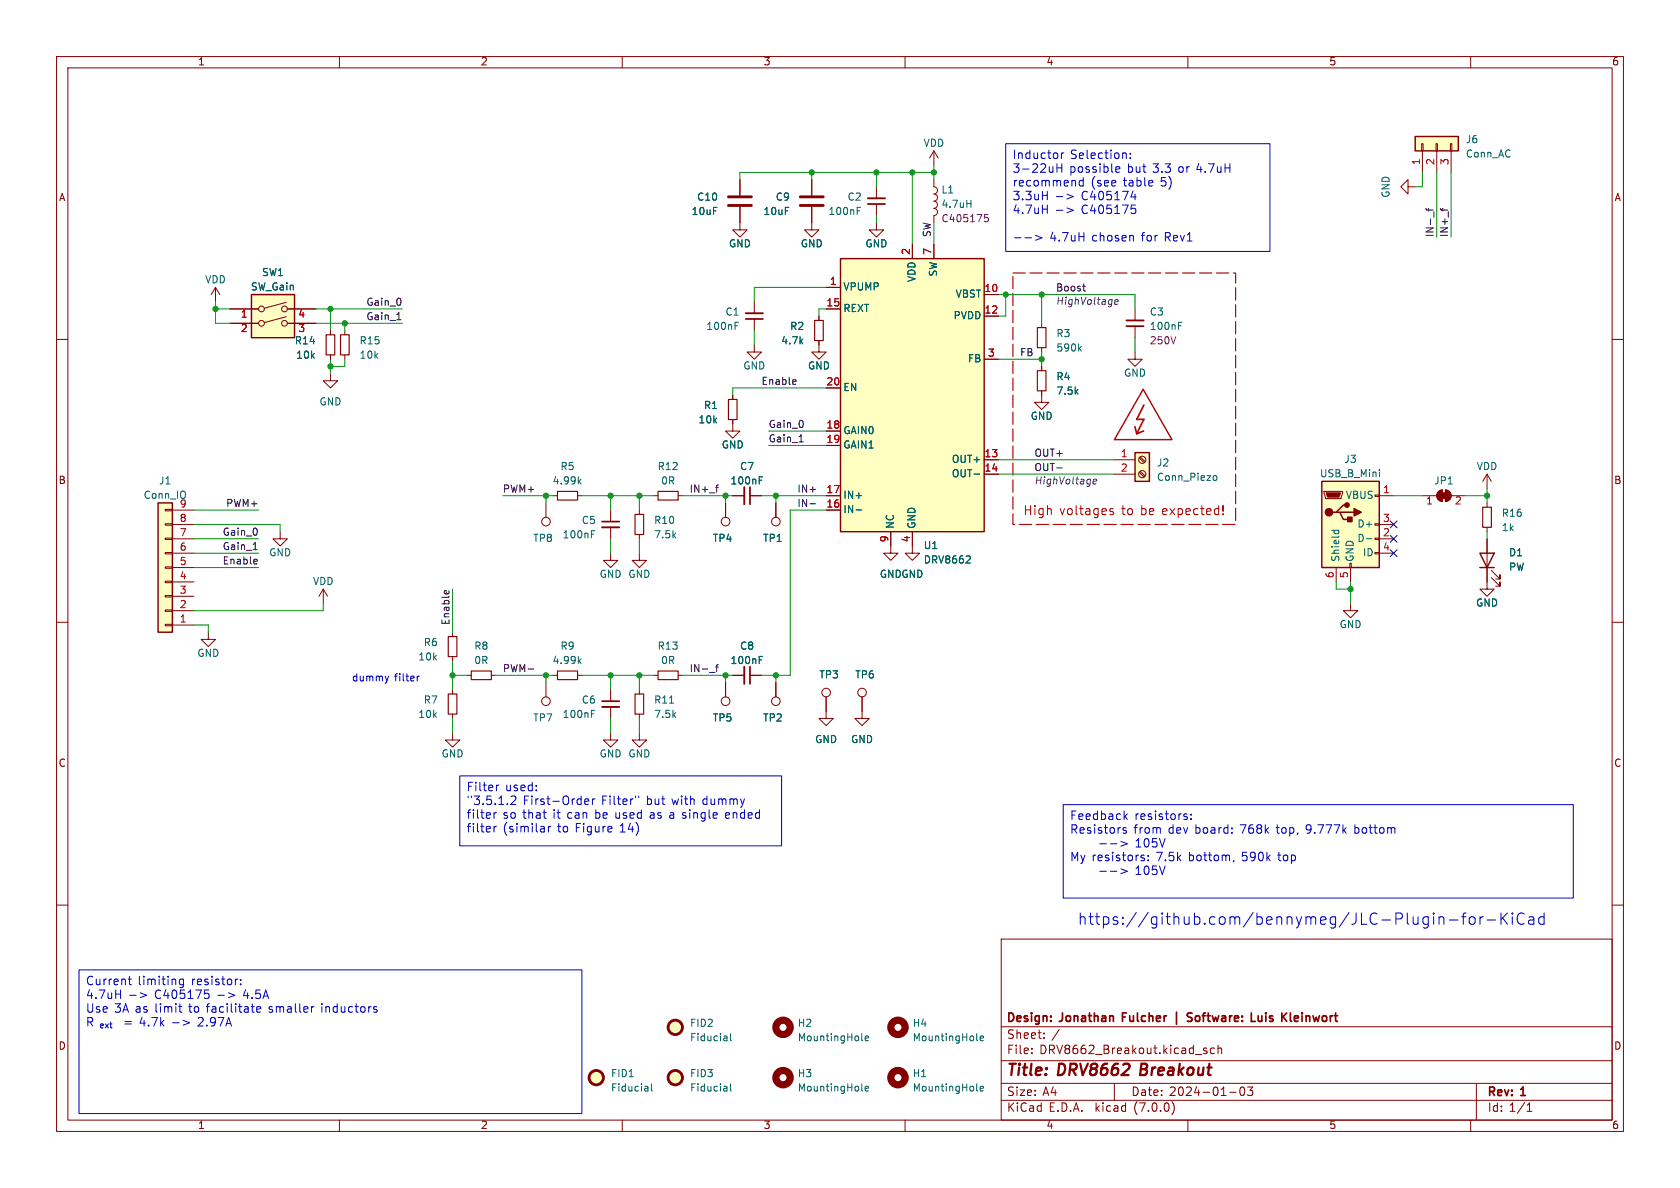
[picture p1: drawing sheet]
<svg xmlns="http://www.w3.org/2000/svg" width="297mm" height="210mm" viewBox="0 0 297 210" stroke-linecap="round" stroke-linejoin="round" font-family="sans-serif">
<g fill="none" stroke="#840000" stroke-width=".18">
<path d="M10 10h277v190h-277zM12 12h273v186h-273zM60 10v2M110 10v2M160 10v2M210 10v2M260 10v2M130.8 36.6v4h1.3l-1.3 1.3-1.3-1.3h1.3M130.8 31.8v2.7M143.5 36.6v4h1.3l-1.3 1.3-1.3-1.3h1.3M143.5 31.8v2.7M154.9 39.4v1.2h1.3l-1.3 1.3-1.2-1.3h1.2"/>
<path d="M154.9 33v2.1M154.9 36.1v2M165.1 31.8v1.2a.64 .64 0 0 1 .6 .7 .64 .64 0 0 1-.6 .6 .64 .64 0 0 1 .6 .6 .64 .64 0 0 1-.6 .7 .64 .64 0 0 1 .6 .6 .64 .64 0 0 1-.6 .6 .64 .64 0 0 1 .6 .7 .64 .64 0 0 1-.6 .6v1.3M165.1 26.7v2.5M165.1 26.7l-.8 1.2M165.1 26.7l.8 1.2M248.9 33v-1.2l-1.3 1.2 1.3 1.3v-1.3h1.3M251.3 25.4h.3v1.3h-.3zM251.5 26.7v3.8M253.9 25.4h.2v1.3h-.2zM254 26.7v3.8M256.4 25.4h.3v1.3h-.3z"/>
<path d="M256.5 26.7v3.8M10 60h2M38.1 50.8l-.8 1.3M38.1 50.8v2.5M38.1 50.8l.8 1.3M40.6 54.6h5.1M40.6 57.2h5.1M50.6 56l-3.9 1M50.6 53.4l-3.9 1.1M50.8 54.6h5.1M50.8 57.2h5.1M58.4 58.4v.8"/>
<path d="M61 58.4v.8M133.3 53.3v2.1M133.3 56.4v2M144.8 55.9v.7M146 54.6h2.6M146 50.8h2.6M161.3 43.2v2.5M165.1 43.2v2.5M174 52.1h2.5M174 55.9h2.5M184.1 57.2v.7M200.7 54.6v2"/>
<path d="M200.7 57.7v2M285 60h2M58.4 66v1.3h1.3l-1.3 1.3-1.3-1.3h1.3M58.4 62.7v.8M61 62.7v.8M129.5 74.2v2h1.3l-1.3 1.3-1.2-1.3h1.2M129.5 69.9v.7M133.3 61v1.2h1.3l-1.3 1.3-1.2-1.3h1.2M144.8 60.2v2h1.2l-1.2 1.3-1.3-1.3h1.3M146 76.2h2.6M146 78.7h2.6M146 68.6h2.6"/>
<path d="M174 63.5h2.5M184.1 69.1v2h1.3l-1.3 1.3-1.2-1.3h1.2M184.1 61.5v.7M184.1 64.8v.7M200.7 62.2v1.3h1.2l-1.2 1.3-1.3-1.3h1.3M29.2 90h1.3v.3h-1.3zM29.2 92.6h1.3v.2h-1.3zM29.2 95.1h1.3v.3h-1.3zM29.2 97.7h1.3v.2h-1.3zM30.5 90.2h3.8M30.5 95.3h3.8M30.5 92.7h3.8"/>
<path d="M30.5 97.8h3.8M49.5 94v1.3h1.3l-1.3 1.2-1.2-1.2h1.2M96.5 88.9v2.5M97.8 87.6h.8M102.1 87.6h.8M107.9 97.8v1.3h1.3l-1.3 1.2-1.2-1.2h1.2M107.9 90.2v2M107.9 93.2v2.1M113 97.8v1.3h1.3l-1.3 1.2-1.2-1.2h1.2M113 90.2v.7M113 94.5v.8M115.6 87.6h.7"/>
<path d="M119.9 87.6h.7M128.3 88.9v2.5M129.5 87.6h2.1M132.6 87.6h2M137.2 88.9v2.5M146 87.6h2.6M146 90.2h2.6M157.5 94v3.8h1.2l-1.2 1.3-1.3-1.3h1.3M161.3 94v3.8h1.3l-1.3 1.3-1.3-1.3h1.3M174 81.3h2.5M174 83.8h2.5M196.8 81.3h3.9"/>
<path d="M196.8 83.8h3.9M201.4 83.5l.9 .8M201.4 80.9l.9 .9M201.6 83.3l.8 .9M201.6 80.8l.8 .8M234.1 86.9h3.3v.2l-.3 1h-2.8zM238.6 99.6h.3v.7h-.3zM243.1 97.7h.7v.2h-.7zM243.1 95.1h.7v.3h-.7zM243.1 92.6h.7v.2h-.7zM243.1 87.5h.7v.3h-.7zM243.8 87.6h2.6"/>
<path d="M243.8 95.3h2.6M243.8 92.7h2.6M243.8 97.8h2.6M251.5 87.6h2.5M254.3 86.9l.7-.3v2a1.02 1.02 0 0 1-.9-.6 1.02 1.02 0 0 1 .2-1.1zM255.5 86.6a1.02 1.02 0 0 1 1 1 1.02 1.02 0 0 1-1 1zM256.5 87.6h2.6M262.9 95.3v8.8h1.3l-1.3 1.3-1.3-1.3h1.3M262.9 83.8l-.8 1.3M262.9 83.8v2.6M262.9 88.9v.8M262.9 93.2v.8"/>
<path d="M262.9 83.8l.8 1.3M10 110h2M29.2 100.2h1.3v.3h-1.3zM29.2 102.7h1.3v.3h-1.3zM29.2 105.3h1.3v.2h-1.3zM29.2 107.8h1.3v.3h-1.3zM29.2 110.4h1.3v.2h-1.3zM30.5 110.5h3.8M30.5 108h3.8M30.5 105.4h3.8M30.5 102.9h3.8M30.5 100.3h3.8"/>
<path d="M36.8 111.8v1.2h1.3l-1.3 1.3-1.2-1.3h1.2M57.1 104.1l-.7 1.3M57.1 104.1v2.6M57.1 104.1l.8 1.3M80 111.8v.7M80 116.1v.7M82.5 119.4h.8M86.9 119.4h.7M97.8 119.4h.8M102.1 119.4h.8M115.6 119.4h.7M119.9 119.4h.7"/>
<path d="M129.5 119.4h2.1M132.6 119.4h2M236.2 100.3v2.6M238.8 106.7v1.3h1.2l-1.2 1.2-1.3-1.2h1.3M238.8 100.3v2.6M263.7 102.1l1.5 1.5v-.7v.7h-.8M263.7 100.8l1.5 1.6v-.8v.8h-.8M285 110h2M80 129.5v1.3h1.3l-1.3 1.3-1.3-1.3h1.3M80 121.9v.8M80 126.2v.8M96.5 120.7v2.5"/>
<path d="M107.9 129.5v1.3h1.3l-1.3 1.3-1.2-1.3h1.2M107.9 121.9v2.1M107.9 125v2M113 129.5v1.3h1.3l-1.3 1.3-1.2-1.3h1.2M113 121.9v.8M113 126.2v.8M128.3 120.7v2.5M137.2 120.7v2.5M146 123.2v3.8h1.3l-1.3 1.3-1.2-1.3h1.2M152.4 123.2v3.8h1.3l-1.3 1.3-1.3-1.3h1.3M10 160h2M285 160h2"/>
<path d="M177 166h108v32h-108zM60 198v2M110 198v2M160 198v2M177 194.5h108M177 191.5h108M177 187.5h108M177 181.5h108M182.4 186.1v.2M182.4 185.3v.2M184.6 183.4v.2M184.6 182.6v.2"/>
<path d="M197 191.5v3M207.2 194.8a1.74 1.74 0 0 1 0 2.2M210 198v2M212.8 185.5l.6 .5-.2 .3-.4-.1M213.3 185.3h-.3l-.2 .2M214.7 185.3h-.4l-.3 .2v.5l.1 .2h.6M215.3 185.4l.2-.1h.4l.1 1M215.3 184.8v1.5M217.4 193.1h1.1M219.4 192.2h.1a.81 .81 0 0 1 .6 .6 .81 .81 0 0 1-.3 .8l-.1 .1a.81 .81 0 0 1-.6-.7 .81 .81 0 0 1 .3-.8zM220.5 192.2h1l-.5 .5 .4 .2v.6l-.2 .2h-.4l-.3-.2M260 198v2"/>
<path d="M261 191.5v6.5M270 196.5h.8M270 195.4l.4-.4v1.5"/>
<circle cx="46.2" cy="54.6" r=".51"/>
<circle cx="46.2" cy="57.2" r=".51"/>
<circle cx="50.3" cy="54.6" r=".51"/>
<circle cx="50.3" cy="57.2" r=".51"/>
<circle cx="96.5" cy="92.2" r=".76"/>
<circle cx="128.3" cy="92.2" r=".76"/>
<circle cx="137.2" cy="92.2" r=".76"/>
<circle cx="201.9" cy="83.8" r=".63"/>
<circle cx="201.9" cy="81.3" r=".63"/>
<circle cx="96.5" cy="124" r=".76"/>
<circle cx="128.3" cy="124" r=".76"/>
<circle cx="137.2" cy="124" r=".76"/>
<circle cx="146" cy="122.4" r=".76"/>
<circle cx="152.4" cy="122.4" r=".76"/>
</g>
<path d="M153.4 36.1h3.1M131.8 56.4h3.1M199.1 57.7h3.1M106.4 92.2h3.1M132.6 86.1v3.1M132.6 117.9v3M106.4 124h3.1M208 178.9v2.2M210.7 179.1h-.5l-.3 .2 .1 .4 .7 .3v.4l-.2 .2-.6-.1M222.4 179.6v.7l.2 .3M228.1 179.1v1.2l.2 .3M221.2 180.6h.7" fill="none" stroke="#840000" stroke-width=".3"/>
<g fill="none" stroke="#840000" stroke-width=".2">
<path d="M57.7 59.2h1.5v3.5h-1.5zM60.2 59.2h1.5v3.5h-1.5zM144 56.6h1.5v3.6h-1.5zM183.4 57.9h1.5v3.6h-1.5zM128.8 70.6h1.5v3.6h-1.5zM183.4 65.5h1.5v3.6h-1.5zM98.6 86.9h3.5v1.5h-3.5zM112.3 90.9h1.5v3.6h-1.5zM116.3 86.9h3.6v1.5h-3.6zM262.1 89.7h1.6v3.5h-1.6zM79.2 112.5h1.6v3.6h-1.6zM83.3 118.6h3.6v1.5h-3.6z"/>
<path d="M98.6 118.6h3.5v1.5h-3.5zM116.3 118.6h3.6v1.5h-3.6zM79.2 122.7h1.6v3.5h-1.6zM112.3 122.7h1.5v3.5h-1.5z"/>
</g>
<g fill="none" stroke="#006464" stroke-width=".18">
<path d="M151.5 36.7h.6M170.9 36h.7M171.6 35.4v1.3M130 57h.6M208.4 57h.6M190.8 61.6l.4 .5M191.2 61.2l-.5 .5M102.4 85.1l.3 .5M102.7 84.7l-.5 .5M104.6 93.8h.6M134.2 84.3h.6M151.3 90.2h1"/>
<path d="M171.4 98.3l.1 .2v.3l-.7 .7h.7M172.2 83.8h1M214.6 84.1h.3l.2 .2v.5l-.2 .1h-.3M235.4 93.8h1.3M235.9 93.8l-.1 .3M236.6 93.8l.1 .3M241.6 95.2h.9M243.9 83v.1M243.9 83.4v.9M102.4 116.8l.3 .5M102.7 116.5l-.5 .4M134.2 116h.6"/>
<path d="M104.6 125.6h.6M114.5 192.1l.1 .8M114.6 192.8l-.2 .1M114.6 192.3l-.2 .1M115.2 191.6v1.1l.1 .2M128.5 183.2v.8M128.5 192.1v.8M128.5 183.9l-.1 .1M128.5 183.4l-.1 .1M128.5 192.8l-.1 .1M128.5 192.3l-.1 .1M129.1 182.7v1.1l.2 .2"/>
<path d="M129.1 191.6v1.1l.2 .2M152.4 183.9l.1 .1M152.4 192.8l.1 .1M153 183.6l.6-.2-.1-.2-.4-.1-.1 .2v.6h.5M153 192.4l.6-.1-.1-.2-.4-.1-.1 .2v.6h.5M172.7 183.9l.2 .1M172.7 192.8l.2 .1M173.3 183.6l.6-.2-.1-.2-.3-.1-.2 .2v.6h.5M173.3 192.4l.6-.1-.1-.2-.3-.1-.2 .2v.6h.5"/>
</g>
<path d="M174.1 37.9h.6M174.1 38.5l.4-.1 .2 .3-.1 .4h-.5" fill="none" stroke="#840084" stroke-width=".18"/>
<g fill="#840000" stroke="#840000" stroke-width=".18">
<path d="M254.8 87.1h1v1h-1z"/>
<path d="M254.3 86.9l.7-.3v2a1.02 1.02 0 0 1-.9-.6 1.02 1.02 0 0 1 .2-1.1z"/>
<path d="M255.5 86.6a1.02 1.02 0 0 1 1 1 1.02 1.02 0 0 1-1 1z"/>
<path d="M234.4 87.1h2.6l-.3 .8h-2z"/>
</g>
<path d="M153.4 35.1h3.1M131.8 55.4h3.1M199.1 56.6h3.1M106.4 93.2h3.1M131.6 86.1v3.1M131.6 117.9v3M106.4 125h3.1" fill="none" stroke="#840000" stroke-width=".33"/>
<g fill="#ffffc2" stroke="#ffffc2" stroke-width=".18">
<path d="M200.7 80h2.5v5.1h-2.5z"/>
<path d="M44.4 52.1h7.7v7.6h-7.7z"/>
<path d="M148.6 45.7h25.4v48.3h-25.4z"/>
<path d="M250.2 24.1h7.6v2.6h-7.6z"/>
<path d="M233.7 85.1h10.1v15.2h-10.1z"/>
<path d="M27.9 88.9h2.6v22.9h-2.6z"/>
<circle cx="119.4" cy="181.6" r="1.27"/>
<circle cx="119.4" cy="190.5" r="1.27"/>
<circle cx="105.4" cy="190.5" r="1.27"/>
</g>
<path d="M250.2 24.1h7.6v2.6h-7.6zM44.4 52.1h7.7v7.6h-7.7zM148.6 45.7h25.4v48.3h-25.4zM27.9 88.9h2.6v22.9h-2.6zM200.7 80h2.5v5.1h-2.5zM233.7 85.1h10.1v15.2h-10.1zM236.2 90.6h.7l.6 1.2h1.3M236.9 90.6h2.5M238.1 89.3h-.6l-1.3 1.3h-.6M261.6 97.8h2.6l-1.3 2.5zM261.6 100.3h2.6" fill="none" stroke="#840000" stroke-width=".25"/>
<g fill="none" stroke="#840000" stroke-width=".51">
<path d="M128.8 36.3h4M128.8 34.8h4M141.5 36.3h4M141.5 34.8h4"/>
<circle cx="105.4" cy="190.5" r="1.27"/>
<circle cx="119.4" cy="190.5" r="1.27"/>
<circle cx="119.4" cy="181.6" r="1.27"/>
</g>
<g fill="#840000" stroke="#840000" stroke-width=".25">
<path d="M239.4 89.9l1.3 .7-1.3 .6z"/>
<path d="M238.3 91.4h.7v.8h-.7z"/>
<circle cx="234.9" cy="90.6" r=".63"/>
<circle cx="238.1" cy="89.3" r=".38"/>
</g>
<g fill="none" stroke="#840000" stroke-width="1.3">
<circle cx="138.4" cy="190.5" r="1.27"/>
<circle cx="138.4" cy="181.6" r="1.27"/>
<circle cx="158.7" cy="190.5" r="1.27"/>
<circle cx="158.7" cy="181.6" r="1.27"/>
</g>
<g fill="none" stroke="#0f0f0f" stroke-width=".18">
<path d="M252.1 36.8l.2 .3h1.1M252.5 36.8v.5M253.5 37.4v1M254.6 36.8l.1 .3M255.1 36.8v.5M70.2 56.5h.7M191.4 50.6h.5M191.8 51.4h.1M140.7 67.2v.2l-.6 .1M141.3 78.1h.7M44.8 97.2h.7M45.3 98.9l.2 .3-.6 .1"/>
<path d="M45.4 99.6l-.1 .1M126.5 86.2h.5M127 85.7l-.2 .1M143.2 89.1h1M186.8 82.7h1M78.5 104.6l.3-.2 .2 .6M79.3 104.4l.1 .2M125.4 118.9h1M126.5 117.9h.5M127 117.5l-.3 .2v1.1"/>
</g>
<path d="M197.1 53.4l.6-.1v-.3h-.5l-.2 .6 .2 .2 .4-.1M193.3 85.1l.6-.1-.1-.2h-.4l-.2 .6 .2 .2 .4-.1" fill="none" stroke="#484848" stroke-width=".18"/>
<g fill="none" stroke="#0000c2" stroke-width=".18">
<path d="M177.8 25.4h46.7v19.1h-46.7zM186.8 34.7h1.1M186.8 37.2h1.1M186.9 29v1.5M186.9 29.7h.8M187.6 27v1M187.7 29v1.5M188.1 27l-.3 .1-.2 .2M188.6 34.3l1.2 .4-1.2 .5M188.6 36.7l1.2 .5-1.2 .4M190.9 32v.7l.2 .2 .4-.1M191.5 31.4v1.5"/>
<path d="M197.3 30.4h.6M197.3 29.5h.5l.2 .3-.7 .2M198.9 27l.2 .2v.8M199.8 27.9v.1M199.8 27.1v.1M199.9 34.8h1M200 36.2h.7M200.2 36.8h.3l.3 .3-.1 .5-.5 .1M200.7 34.3v1M203.7 32l.1 .2-.7 .2M179.4 42h1.1M181.2 42h1.2"/>
<path d="M183.1 41.6l1.1 .4-1.1 .5M200.3 41.7l.1 .9M68.7 119.5l-.3 .9M73.8 119.5v.9M74.1 119.5l-.3 .3M81.3 137.2h56.9v12.3h-56.9zM88.2 138.8l-.4 .1M87.3 143.6v1M87.3 146.1v1M87.8 143.6l-.3 .1-.2 .2M87.8 146.1l-.3 .1-.2 .2M91.1 140.9v.5l-.8 .8h.9"/>
<path d="M97 146.1v1M97.4 146.1l-.3 .1-.1 .2M103.4 141.7l.7-.1-.1-.3-.4-.1-.2 .2 .1 .7h.5M104.7 141.2v1M105.2 141.2l-.3 .1-.2 .2M112.4 140.7v.3M112.9 140.7v.3M188 142.2h90.1v16.6h-90.1zM194.4 149.2h1.2M194.4 154h1.2M196.3 149.2h1.1M196.3 154h1.1"/>
<path d="M198.2 148.7l1.1 .5-1.1 .4M198.2 153.6l1.1 .4-1.1 .4M198.5 146.6l.7 .4-.3 .3-.4-.1M198.9 144.3l.4 .6M199.1 146.4l-.4-.1-.2 .2M199.3 143.9l-.6 .5M201.9 151.7h.4v.2l-.2 .3h-.3M201.9 151.2h.4M203 152v.2M203 151.2v.2M209.5 144.4h.3l.1 .3-.2 .2h-.3M209.5 143.9h.3"/>
<path d="M210.6 144.7v.2M210.6 143.9v.2M217.8 147.2v.1M217.8 146.4v.1M218.1 152.1l-.1 .3M14 171.5h88.9v25.4h-88.9zM22.7 173.1h.5M22.9 172.6v1.3l.3 .2M22.9 175.9h1.2M24.8 175.5l1.1 .4-1.1 .5M31.6 177.9h.6M31.8 178.7l.4 .2"/>
<path d="M32.4 173.2l-.4-.1-.3 .3v.4l.2 .2h.5M32.4 173.1v1.2l-.3 .3-.3-.1M36.3 175.6h.4l.3 .3-.2 .5-.5 .1M40.4 175.5l1.1 .4-1.1 .5M42 173.1l-.2 .1M42.5 173.9v.2M42.5 173.2v.1M45.4 178.4l.7-.1-.1-.3-.4-.1-.2 .3 .1 .7h.5M55.5 177.9l-.3 .1M66.1 178h.5M66.1 178.4l.5 .1 .1 .2-.1 .2h-.4M254.4 162.1v1.3"/>
<path d="M254.4 162.3a.5 .5 0 0 1 .9 0v1.1M256.2 162.6h1.5M258.4 162.1h.8M259.2 161.4l-.4 .1-.1 .2v1.7M259.8 162.3a.54 .54 0 0 1 .6-.2 .54 .54 0 0 1 .4 .3v.6a.54 .54 0 0 1-.5 .4 .54 .54 0 0 1-.6-.4zM261.6 162.1v1.3M262.2 162.1a.51 .51 0 0 0-.6 .3M262.9 162.6h1.5M265.4 161.4v2M265.6 162.3l.9 1.1M266.5 161.4l-1.1 1.1M267.4 161.4v.2"/>
<path d="M267.4 162.1v1.3M267.4 161.4l-.1 .1 .1 .1M267.4 161.4l.1 .1-.1 .1M269.5 161.6a.8 .8 0 0 0-1 0 .8 .8 0 0 0-.3 .9 .75 .75 0 0 0 .4 .8 .75 .75 0 0 0 .9-.1M270.3 162.2l.2-.1 .6 .1 .1 1.2M271.2 162.5l-.7 .1a.39 .39 0 0 0-.3 .4 .39 .39 0 0 0 .3 .4l.7-.1M273 162.2l-.6-.1-.4 .3v.6l.2 .3 .2 .1 .6-.1M273 161.4v2M30.5 180.8h1.2M32.4 180.4l1.1 .4-1.1 .4"/>
</g>
<path d="M196.2 90.2l.7 .5-.3 .3-.4-.1M196.8 90l-.4-.1-.2 .2M216.2 90.8v.2M216.2 89.4v1" fill="none" stroke="#c20000" stroke-width=".18"/>
<path d="M179.1 48.3h39.3v44.4h-39.3v-44.4" fill="none" stroke="#c20000" stroke-width=".2" stroke-dasharray="2.2 .8"/>
<path d="M200.6 75.5l.4 1.2M202.2 76.2l-1.2 .5M202.2 71.6l-1.2 2.5h1.2l-1.2 2.6" fill="none" stroke="#c20000" stroke-width=".3"/>
<path d="M202.1 68.8l5.1 8.9h-10.2z" fill="none" stroke="#c20000" stroke-width=".25"/>
<g fill="none" stroke="#009600" stroke-width=".18">
<path d="M143.5 30.5v1.3M154.9 30.5v2.5M154.9 38.1v1.3M161.3 30.5v12.7M165.1 29.2v2.6M165.1 39.4v3.8M165.1 30.5h-34.3v1.3M251.5 30.5v2.5h-1.3M254 30.5v11.4M256.5 30.5v11.4M38.1 53.3v3.9h2.5M38.1 54.6h2.5"/>
<path d="M55.9 57.2h15.2M55.9 54.6h15.2M58.4 54.6v3.8M61 57.2v1.2M133.3 58.4v2.6M146 54.6h-1.2v1.3M146 50.8h-12.7v2.5M176.5 52.1h24.2v2.5M177.8 52.1v3.8h-1.3M184.1 52.1v5.1M200.7 59.7v2.5M58.4 63.5v2.5"/>
<path d="M61 63.5v1.3h-2.6M135.9 78.7h10.1M135.9 76.2h10.1M146 68.6h-16.5v1.3M176.5 63.5h7.6M184.1 62.2v2.6M34.3 90.2h11.4M34.3 97.8h11.4M34.3 92.7h15.2v1.3M34.3 95.3h11.4M88.9 87.6h8.9M96.5 87.6v1.3"/>
<path d="M102.9 87.6h12.7M107.9 87.6v2.6M107.9 95.3v2.5M113 87.6v2.6M113 95.3v2.5M120.6 87.6h8.9M128.3 87.6v1.3M134.6 87.6h11.4M137.2 87.6v1.3M146 90.2h-6.3v29.2h-5.1M176.5 83.8h20.3M176.5 81.3h20.3"/>
<path d="M246.4 87.6h5.1M259.1 87.6h3.8M262.9 86.4v2.5M262.9 94v1.3M34.3 100.3h11.4M34.3 110.5h2.5v1.3M57.1 106.7v1.3h-22.8M80 119.4h2.5M80 104.1v7.7M80 116.8v5.1M87.6 119.4h10.2M96.5 119.4v1.3"/>
<path d="M102.9 119.4h12.7M107.9 119.4v2.5M113 119.4v2.5M120.6 119.4h8.9M128.3 119.4v1.3M137.2 119.4v1.3M236.2 102.9v1.2h2.6M238.8 102.9v3.8M80 127v2.5M107.9 127v2.5M113 127v2.5"/>
</g>
<path d="M245.8 94.6l1.2 1.3M245.8 92.1l1.2 1.2M245.8 97.2l1.2 1.2M247 94.6l-1.2 1.3M247 92.1l-1.2 1.2M247 97.2l-1.2 1.2" fill="none" stroke="#000084" stroke-width=".18"/>
<g fill="#009600" stroke="#009600" stroke-width=".18">
<circle cx="177.8" cy="52.1" r=".46"/>
<circle cx="184.1" cy="52.1" r=".46"/>
<circle cx="184.1" cy="63.5" r=".46"/>
<circle cx="61" cy="57.2" r=".46"/>
<circle cx="38.1" cy="54.6" r=".46"/>
<circle cx="58.4" cy="64.8" r=".46"/>
<circle cx="58.4" cy="54.6" r=".46"/>
<circle cx="154.9" cy="30.5" r=".46"/>
<circle cx="143.5" cy="30.5" r=".46"/>
<circle cx="161.3" cy="30.5" r=".46"/>
<circle cx="165.1" cy="30.5" r=".46"/>
<circle cx="107.9" cy="87.6" r=".46"/>
<circle cx="128.3" cy="87.6" r=".46"/>
<circle cx="113" cy="87.6" r=".46"/>
<circle cx="96.5" cy="87.6" r=".46"/>
<circle cx="96.5" cy="119.4" r=".46"/>
<circle cx="262.9" cy="87.6" r=".46"/>
<circle cx="238.8" cy="104.1" r=".46"/>
<circle cx="137.2" cy="119.4" r=".46"/>
<circle cx="128.3" cy="119.4" r=".46"/>
<circle cx="137.2" cy="87.6" r=".46"/>
<circle cx="107.9" cy="119.4" r=".46"/>
<circle cx="113" cy="119.4" r=".46"/>
<circle cx="80" cy="119.4" r=".46"/>
</g>
<text font-size="2.8" fill="#0000c2" x="190.5" y="163.8">https://github.com/bennymeg/JLC-Plugin-for-KiCad</text>
<g font-size="2.8" fill="#840000">
<text x="178" y="190.8">Title:</text>
<text x="187.1" y="190.8">DRV8662</text>
<text x="202.3" y="190.8">Breakout</text>
</g>
<g font-size="2.2" fill="#c20000">
<text x="180.9" y="91.4">High</text>
<text x="187.2" y="91.4">voltages</text>
<text x="198.2" y="91.4">to be expected!</text>
</g>
<g font-size="2.1" fill="#0000c2">
<text x="179" y="28.5">Inductor</text>
<text x="189.2" y="28.5">Selection:</text>
<text x="179" y="30.9">3-22uH</text>
<text x="179" y="33.3">recommend</text>
<text x="179" y="35.8">3.3uH</text>
<text x="189.1" y="30.9">possible</text>
<text x="191.2" y="35.8">C405174</text>
<text x="192.8" y="33.3">(see</text>
<text x="198.6" y="33.3">table</text>
<text x="199.3" y="30.9">but</text>
<text x="203.9" y="30.9">3.3</text>
<text x="205.2" y="33.3">5)</text>
<text x="208.4" y="30.9">or 4.7uH</text>
<text x="179" y="38.2">4.7uH</text>
<text x="191.2" y="38.2">C405175</text>
<text x="185.6" y="43.1">4.7uH</text>
<text x="193" y="43.1">chosen</text>
<text x="201.9" y="43.1">for</text>
<text x="206" y="43.1">Rev1</text>
<text x="82.5" y="140.2">Filter</text>
<text x="82.5" y="142.7">&quot;3.5.1.2</text>
<text x="89.3" y="140.2">used:</text>
<text x="92.5" y="142.7">First-Order</text>
<text x="106.4" y="142.7">Filter&quot;</text>
<text x="114.4" y="142.7">but</text>
<text x="118.9" y="142.7">with</text>
<text x="124.4" y="142.7">dummy</text>
<text x="82.5" y="145.1">filter</text>
<text x="82.5" y="147.5">filter</text>
<text x="88.9" y="145.1">so that</text>
<text x="88.9" y="147.5">(similar</text>
<text x="97.9" y="145.1">it</text>
<text x="98.6" y="147.5">to Figure</text>
<text x="100.4" y="145.1">can</text>
<text x="105.4" y="145.1">be used</text>
<text x="109.7" y="147.5">14)</text>
<text x="115.2" y="145.1">as a single</text>
<text x="128.8" y="145.1">ended</text>
<text x="189.2" y="145.3">Feedback</text>
<text x="189.2" y="147.8">Resistors</text>
<text x="200.4" y="147.8">from</text>
<text x="200.6" y="145.3">resistors:</text>
<text x="206.6" y="147.8">dev board:</text>
<text x="219.4" y="147.8">768k</text>
<text x="225.9" y="147.8">top,</text>
<text x="231.1" y="147.8">9.777k</text>
<text x="239.7" y="147.8">bottom</text>
<text x="189.2" y="152.6">My resistors:</text>
<text x="200.6" y="150.2">105V</text>
<text x="200.6" y="155">105V</text>
<text x="204.4" y="152.6">7.5k</text>
<text x="210.2" y="152.6">bottom,</text>
<text x="219.7" y="152.6">590k</text>
<text x="226.1" y="152.6">top</text>
<text x="15.2" y="174.5">Current</text>
<text x="15.2" y="177">4.7uH</text>
<text x="15.2" y="179.4">Use 3A as limit</text>
<text x="24.4" y="174.5">limiting</text>
<text x="27.3" y="177">C405175</text>
<text x="33.5" y="179.4">to facilitate</text>
<text x="33.8" y="174.5">resistor:</text>
<text x="38.4" y="177">-&gt;</text>
<text x="43.1" y="177">4.5A</text>
<text x="47.8" y="179.4">smaller</text>
<text x="57.1" y="179.4">inductors</text>
<text x="15.2" y="181.8">R _{ext}</text>
<text x="22" y="181.8">=</text>
<text x="24.8" y="181.8">4.7k</text>
<text x="35.3" y="181.8">2.97A</text>
</g>
<g font-size="2.1" fill="#840000">
<text x="178" y="183.9">Sheet:</text>
<text x="178" y="181.1">Design:</text>
<text x="185.9" y="183.9">/</text>
<text x="187.5" y="181.1">Jonathan</text>
<text x="199" y="181.1">Fulcher</text>
<text x="211.4" y="181.1">Software:</text>
<text x="223.1" y="181.1">Luis</text>
<text x="229" y="181.1">Kleinwort</text>
<text x="178" y="186.6">File:</text>
<text x="183.8" y="186.6">DRV8662_Breakout.kicad_sch</text>
<text x="178" y="196.8">KiCad</text>
<text x="178" y="194">Size:</text>
<text x="184.3" y="194">A4</text>
<text x="185.4" y="196.8">E.D.A.</text>
<text x="193.7" y="196.8">kicad</text>
<text x="200" y="194">Date:</text>
<text x="200.6" y="196.8">(7.0.0)</text>
<text x="206.7" y="194">2024-01-03</text>
<text x="263" y="194.2">Rev:</text>
<text x="263" y="196.8">Id: 1/1</text>
<text x="269" y="194.2">1</text>
</g>
<g font-size="1.8" fill="#840000">
<text x="35" y="11.8">1</text>
<text x="85" y="11.8">2</text>
<text x="135" y="11.8">3</text>
<text x="185" y="11.8">4</text>
<text x="235" y="11.8">5</text>
<text x="285" y="11.8">6</text>
<text x="10.4" y="35.8">A</text>
<text x="285.4" y="35.8">A</text>
<text x="10.3" y="85.8">B</text>
<text x="285.3" y="85.8">B</text>
<text x="10.3" y="135.8">C</text>
<text x="285.3" y="135.8">C</text>
<text x="10.3" y="185.8">D</text>
<text x="285.3" y="185.8">D</text>
<text x="35" y="199.8">1</text>
<text x="85" y="199.8">2</text>
<text x="135" y="199.8">3</text>
<text x="185" y="199.8">4</text>
<text x="235" y="199.8">5</text>
<text x="285" y="199.8">6</text>
</g>
<g font-size="1.8" fill="#006464">
<text x="163.2" y="26.2">VDD</text>
<text x="259.1" y="25.6">J6</text>
<text x="259.1" y="28.1">Conn_AC</text>
<text x="123.2" y="35.8">C10</text>
<text x="137.1" y="35.8">C9</text>
<text x="149.8" y="35.7">C2</text>
<text x="166.4" y="34.5">L1</text>
<text x="245.9" y="35" transform="rotate(-90 245.9 35)">GND</text>
<text x="122.2" y="38.3">10uF</text>
<text x="134.9" y="38.3">10uF</text>
<text x="146.4" y="38.3">100nF</text>
<text x="166.4" y="37">4.7uH</text>
<text x="128.8" y="44">GND</text>
<text x="141.5" y="44">GND</text>
<text x="152.9" y="44">GND</text>
<text x="36.2" y="50.4">VDD</text>
<text x="44.3" y="51.6">SW_Gain</text>
<text x="46.3" y="49.1">SW1</text>
<text x="149.1" y="51.6">VPUMP</text>
<text x="162.1" y="50" transform="rotate(-90 162.1 50)">VDD</text>
<text x="165.9" y="49" transform="rotate(-90 165.9 49)">SW</text>
<text x="168.8" y="52.9">VBST</text>
<text x="52.7" y="59.1">3</text>
<text x="124.8" y="58.6">100nF</text>
<text x="128.2" y="56.1">C1</text>
<text x="139.6" y="58.6">R2</text>
<text x="149.1" y="55.4">REXT</text>
<text x="168.5" y="56.7">PVDD</text>
<text x="186.7" y="59.9">R3</text>
<text x="203.2" y="56.1">C3</text>
<text x="203.2" y="58.6">100nF</text>
<text x="52.1" y="61.2">R14</text>
<text x="52.3" y="63.7">10k</text>
<text x="63.5" y="61.2">R15</text>
<text x="63.5" y="63.7">10k</text>
<text x="131.4" y="65.6">GND</text>
<text x="138.1" y="61.2">4.7k</text>
<text x="142.8" y="65.6">GND</text>
<text x="171" y="64.3">FB</text>
<text x="186.7" y="62.4">590k</text>
<text x="56.4" y="71.9">GND</text>
<text x="149.1" y="69.4">EN</text>
<text x="186.7" y="67.5">R4</text>
<text x="186.7" y="70">7.5k</text>
<text x="198.7" y="66.9">GND</text>
<text x="123.4" y="75.1">10k</text>
<text x="124.4" y="72.6">R1</text>
<text x="149.1" y="77">GAIN0</text>
<text x="182.2" y="74.5">GND</text>
<text x="99" y="83.4">R5</text>
<text x="116.2" y="83.4">R12</text>
<text x="127.5" y="79.6">GND</text>
<text x="130.8" y="83.4">C7</text>
<text x="149.1" y="79.6">GAIN1</text>
<text x="168.2" y="82.1">OUT+</text>
<text x="204.5" y="82.7">J2</text>
<text x="237.6" y="82.1">J3</text>
<text x="261" y="83.4">VDD</text>
<text x="25.3" y="88.5">Conn_IO</text>
<text x="28.1" y="85.9">J1</text>
<text x="31.7" y="89.9">9</text>
<text x="97.6" y="85.9">4.99k</text>
<text x="116.8" y="85.9">0R</text>
<text x="129.1" y="85.9">100nF</text>
<text x="149.1" y="88.5">IN+</text>
<text x="168.2" y="84.6">OUT-</text>
<text x="204.5" y="85.3">Conn_Piezo</text>
<text x="233.3" y="84.6">USB_B_Mini</text>
<text x="237.8" y="88.5">VBUS</text>
<text x="253.5" y="85.9">JP1</text>
<text x="99.4" y="95.4">100nF</text>
<text x="102.8" y="92.9">C5</text>
<text x="115.6" y="92.9">R10</text>
<text x="115.6" y="95.4">7.5k</text>
<text x="149.1" y="91">IN-</text>
<text x="158.3" y="93.5" transform="rotate(-90 158.3 93.5)">NC</text>
<text x="162.1" y="93.5" transform="rotate(-90 162.1 93.5)">GND</text>
<text x="239.9" y="93.5">D+</text>
<text x="265.4" y="91.6">R16</text>
<text x="265.4" y="94.2">1k</text>
<text x="47.5" y="98.6">GND</text>
<text x="94.2" y="96.1">TP8</text>
<text x="126" y="96.1">TP4</text>
<text x="134.8" y="96.1">TP1</text>
<text x="163.3" y="97.3">U1</text>
<text x="163.3" y="99.9">DRV8662</text>
<text x="237" y="99.3" transform="rotate(-90 237 99.3)">Shield</text>
<text x="239.6" y="99.3" transform="rotate(-90 239.6 99.3)">GND</text>
<text x="239.9" y="96.1">D-</text>
<text x="240.8" y="98.6">ID</text>
<text x="266.7" y="98.6">D1</text>
<text x="266.7" y="101.2">PW</text>
<text x="55.3" y="103.7">VDD</text>
<text x="106" y="102.4">GND GND</text>
<text x="155.5" y="102.4">GNDGND</text>
<text x="260.9" y="107.5">GND</text>
<text x="236.8" y="111.3">GND</text>
<text x="34.8" y="116.4">GND</text>
<text x="73.9" y="117">10k</text>
<text x="74.9" y="114.5">R6</text>
<text x="83.8" y="115.1">R8</text>
<text x="83.8" y="117.7">0R</text>
<text x="97.6" y="117.7">4.99k</text>
<text x="99" y="115.1">R9</text>
<text x="116.2" y="115.1">R13</text>
<text x="116.8" y="117.7">0R</text>
<text x="129.1" y="117.7">100nF</text>
<text x="130.8" y="115.1">C8</text>
<text x="74.9" y="124.7">R7</text>
<text x="102.8" y="124.7">C6</text>
<text x="115.6" y="124.7">R11</text>
<text x="144.8" y="120.2">TP3</text>
<text x="151.1" y="120.2">TP6</text>
<text x="73.9" y="127.2">10k</text>
<text x="94.2" y="127.8">TP7</text>
<text x="99.4" y="127.2">100nF</text>
<text x="115.6" y="127.2">7.5k</text>
<text x="126" y="127.8">TP5</text>
<text x="134.8" y="127.8">TP2</text>
<text x="144.1" y="131.6">GND</text>
<text x="150.4" y="131.6">GND</text>
<text x="78" y="134.2">GND</text>
<text x="106" y="134.2">GND GND</text>
<text x="121.9" y="181.8">FID2</text>
<text x="121.9" y="184.3">Fiducial</text>
<text x="141" y="181.8">H2</text>
<text x="141" y="184.3">MountingHole</text>
<text x="161.3" y="181.8">H4</text>
<text x="161.3" y="184.3">MountingHole</text>
<text x="108" y="190.7">FID1</text>
<text x="121.9" y="190.7">FID3</text>
<text x="141" y="190.7">H3</text>
<text x="161.3" y="190.7">H1</text>
<text x="108" y="193.2">Fiducial</text>
<text x="121.9" y="193.2">Fiducial</text>
<text x="141" y="193.2">MountingHole</text>
<text x="161.3" y="193.2">MountingHole</text>
</g>
<g font-size="1.8" fill="#a90000">
<text x="251.2" y="29.2" transform="rotate(-90 251.2 29.2)">1</text>
<text x="253.7" y="29.2" transform="rotate(-90 253.7 29.2)">2</text>
<text x="256.3" y="29.2" transform="rotate(-90 256.3 29.2)">3</text>
<text x="161" y="45.1" transform="rotate(-90 161 45.1)">2</text>
<text x="164.8" y="45.1" transform="rotate(-90 164.8 45.1)">7</text>
<text x="146.7" y="50.5">1</text>
<text x="174" y="51.8">10</text>
<text x="42.5" y="56.5">1</text>
<text x="42.5" y="59.1">2</text>
<text x="52.7" y="56.5">4</text>
<text x="146" y="54.4">15</text>
<text x="174" y="55.6">12</text>
<text x="174.6" y="63.2">3</text>
<text x="146" y="68.3">20</text>
<text x="146" y="75.9">18</text>
<text x="146" y="78.5">19</text>
<text x="174" y="81">13</text>
<text x="174" y="83.6">14</text>
<text x="198.1" y="81">1</text>
<text x="198.1" y="83.6">2</text>
<text x="146" y="89.9">16</text>
<text x="146" y="87.4">17</text>
<text x="244.4" y="87.4">1</text>
<text x="252.1" y="89.5">1</text>
<text x="257.1" y="89.5">2</text>
<text x="31.7" y="95">7</text>
<text x="31.7" y="92.5">8</text>
<text x="157.2" y="95.9" transform="rotate(-90 157.2 95.9)">9</text>
<text x="161" y="95.9" transform="rotate(-90 161 95.9)">4</text>
<text x="244.4" y="95">2</text>
<text x="244.4" y="92.5">3</text>
<text x="31.7" y="100.1">5</text>
<text x="31.7" y="97.5">6</text>
<text x="244.4" y="97.5">4</text>
<text x="31.7" y="107.7">2</text>
<text x="31.7" y="105.2">3</text>
<text x="31.7" y="102.6">4</text>
<text x="236" y="102.3" transform="rotate(-90 236 102.3)">6</text>
<text x="238.5" y="102.3" transform="rotate(-90 238.5 102.3)">5</text>
<text x="31.7" y="110.2">1</text>
</g>
<g font-size="1.8" fill="#0f0f0f">
<text x="164.8" y="41.9" transform="rotate(-90 164.8 41.9)">SW</text>
<text x="253.7" y="41.9" transform="rotate(-90 253.7 41.9)">IN-_f</text>
<text x="256.2" y="41.9" transform="rotate(-90 256.2 41.9)">IN+_f</text>
<text x="186.7" y="51.7">Boost</text>
<text x="64.6" y="54.3">Gain_0</text>
<text x="64.6" y="56.8">Gain_1</text>
<text x="180.3" y="63.2">FB</text>
<text x="134.6" y="68.2">Enable</text>
<text x="135.9" y="75.9">Gain_0</text>
<text x="135.9" y="78.4">Gain_1</text>
<text x="182.9" y="80.9">OUT+</text>
<text x="182.9" y="83.5">OUT-</text>
<text x="39.8" y="89.8">PWM+</text>
<text x="88.9" y="87.3">PWM+</text>
<text x="121.9" y="87.3">IN+_f</text>
<text x="141" y="87.3">IN+</text>
<text x="141" y="89.8">IN-</text>
<text x="39.2" y="94.9">Gain_0</text>
<text x="39.2" y="97.4">Gain_1</text>
<text x="39.2" y="100">Enable</text>
<text x="79.7" y="110.6" transform="rotate(-90 79.7 110.6)">Enable</text>
<text x="88.9" y="119">PWM-</text>
<text x="121.9" y="119">IN-_f</text>
</g>
<g font-size="1.8" fill="#840084">
<text x="166.4" y="39.6">C405175</text>
<text x="203.2" y="61.1">250V</text>
</g>
<g font-size="1.8" fill="#484848">
<text x="186.7" y="54.2">HighVoltage</text>
<text x="182.9" y="85.9">HighVoltage</text>
</g>
<g font-size="1.8" fill="#0000c2">
<text x="62.2" y="120.7">dummy</text>
<text x="69.8" y="120.7">filter</text>
</g>
</svg>
